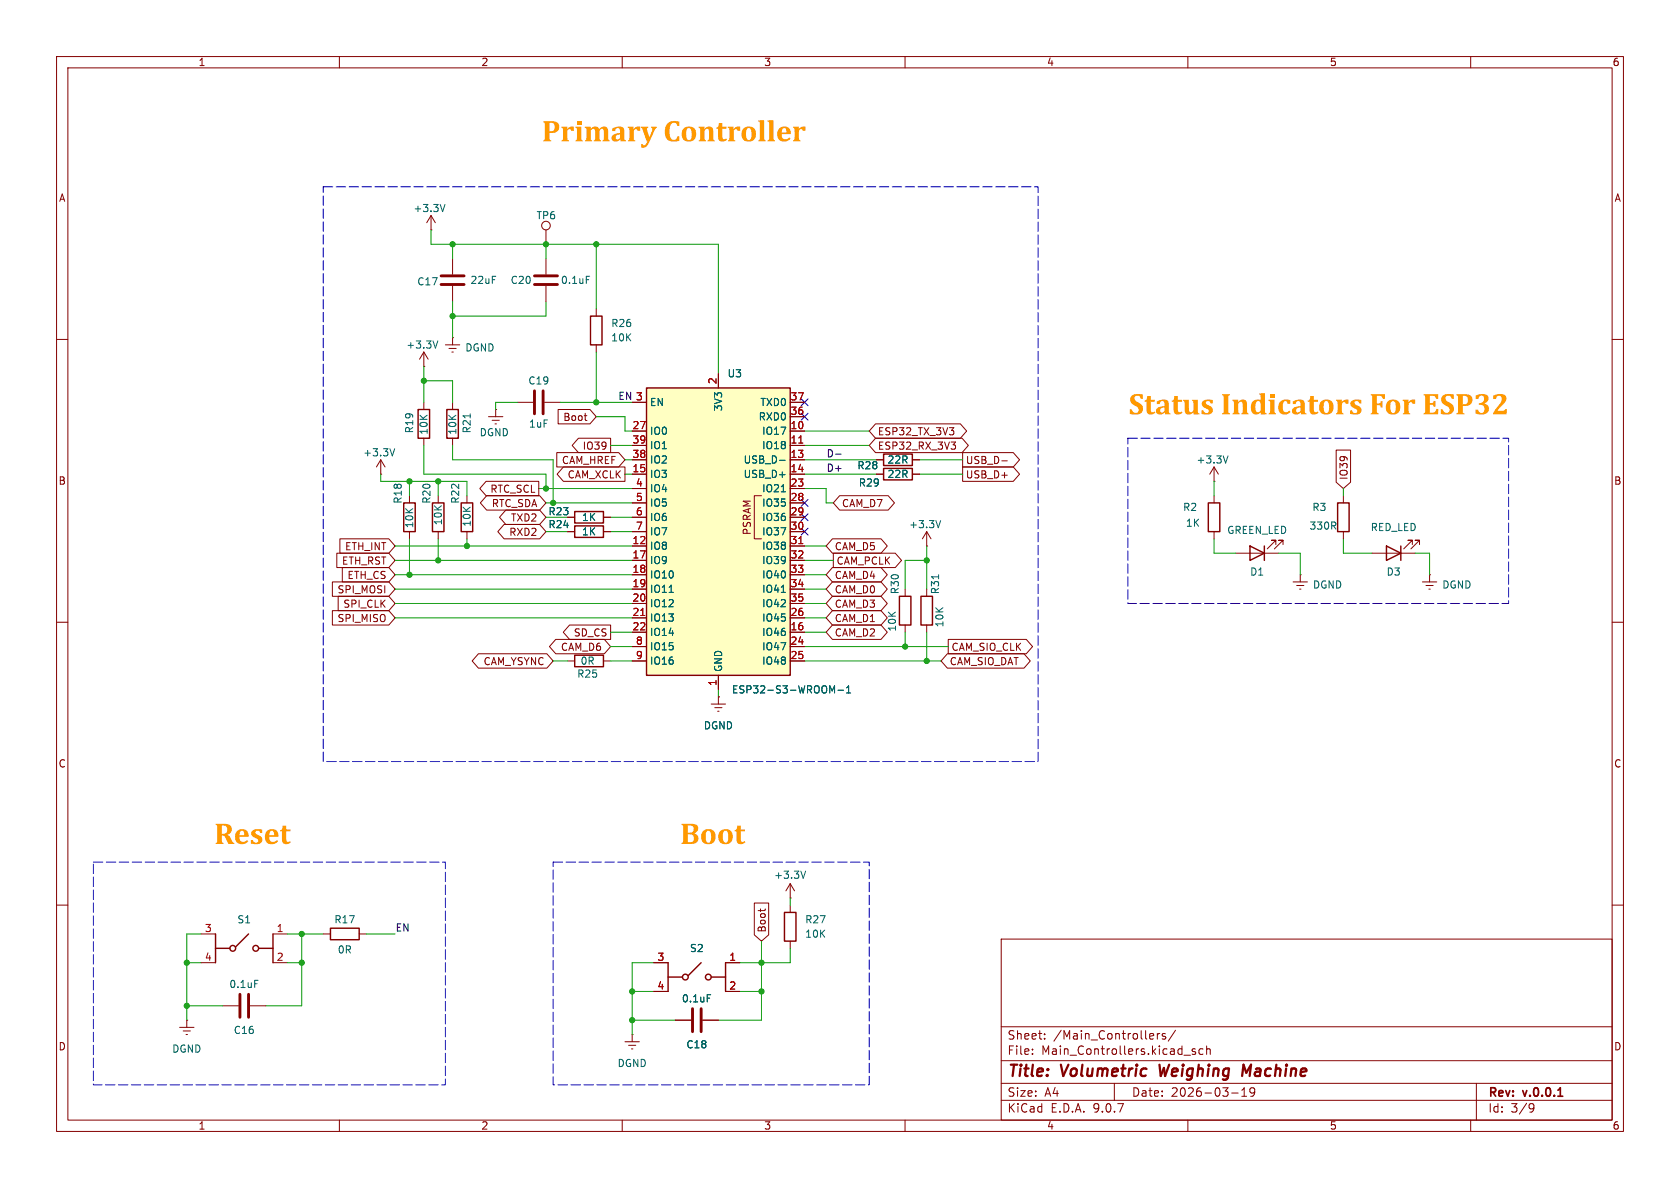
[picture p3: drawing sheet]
<svg xmlns="http://www.w3.org/2000/svg" width="297mm" height="210mm" viewBox="0 0 297 210" stroke-linecap="round" stroke-linejoin="round" font-family="sans-serif">
<g fill="none" stroke="#840000" stroke-width=".18">
<path d="M10 10h277v190h-277zM12 12h273v186h-273zM60 10v2M110 10v2M160 10v2M210 10v2M260 10v2M10 60h2M74.9 64.8h.1M74.9 62.2l-.7 1.3M74.9 62.2l.8 1.3M74.9 62.2v2.6"/>
<path d="M80 71.1v1.3M80 77.5v1.2M86.4 73.7h2.5M87 74.3h1.3M87.5 74.9h.3M87.6 72.4h.1M87.6 72.4v1.3M285 60h2M77.5 87.6v1.3M77.5 94v1.3M82.5 87.6v1.3M82.5 94v1.3"/>
<path d="M100.3 94h1.3M100.3 91.4h1.3M106.7 94h1.2M106.7 91.4h1.2M154.9 83.8h1.3M154.9 81.3h1.3M161.3 83.8h1.3M161.3 81.3h1.3M163.8 96.5h.1M163.8 94l-.7 1.3M163.8 94l.8 1.3M163.8 94v2.5"/>
<path d="M214.6 85.1h.1M214.6 82.6v2.5M214.6 87.6v1.3M214.6 94v1.3M214.6 82.6l-.7 1.2M214.6 82.6l.8 1.2M218.4 97.8h7.7M225.6 96.3v-.8h-.8h.8l-1.6 1.5M226.8 96.3v-.8h-.7h.7l-1.5 1.5M237.5 87.6v1.3M237.5 94v1.3M242.6 97.8h7.6"/>
<path d="M249.7 96.3v-.8h-.8h.8l-1.5 1.5M251 96.3v-.8h-.8h.8l-1.6 1.5M10 110h2M100.3 116.8h1.3M106.7 116.8h1.2M160 104.1v1.3M160 110.5v1.3M163.8 104.1v1.3M163.8 110.5v1.3M228.6 102.9h2.5M229.2 103.5h1.3M229.7 104.1h.3"/>
<path d="M229.9 101.6h.1M229.9 101.6v1.3M251.5 102.9h2.5M252.1 103.5h1.3M252.6 104.1h.3M252.7 101.6h.1M252.7 101.6v1.3M285 110h2M125.7 124.5h2.6M126.4 125.1h1.2M126.9 125.7h.2M127 123.2h.1"/>
<path d="M127 123.2v1.3M139.7 158.8h.1M139.7 156.2l-.8 1.3M139.7 156.2l.8 1.3M139.7 156.2v2.6M10 160h2M35.6 165.1h2.5M35.6 170.2h2.5M39.4 177.8h2.8M44.2 177.8h2.8M48.3 165.1h2.5M48.3 170.2h2.5"/>
<path d="M57.1 165.1h1.3M63.5 165.1h1.3M115.6 170.2h2.5M115.6 175.3h2.5M128.3 170.2h2.5M128.3 175.3h2.5M139.7 160v1.3M139.7 166.4v1.2M177 166h108v32h-108zM285 160h2M31.7 181.6h2.6M32.4 182.2h1.3"/>
<path d="M32.9 182.9h.2M33 180.3h.1M33 180.3v1.3M60 198v2M110 198v2M110.5 184.2h2.5M111.1 184.8h1.3M111.6 185.4h.3M111.8 182.9h.1M111.8 182.9v1.3M119.4 180.3h2.8M124.2 180.3h2.8"/>
<path d="M160 198v2M177 194.5h108M177 191.5h108M177 187.5h108M177 181.5h108M182.5 186.3v.1M182.5 185.5v.1M184.7 183.6v.1M184.7 182.8v.1M197 191.5v3M203.9 182.8l.1 .3-.8 .1M204.6 182.7v1"/>
<path d="M205 182.7l-.3 .1-.1 .2M206 182.8l-.3-.1-.2 .2v.2l.5 .2v.3h-.5M207.8 182.1l-1.3 2M209.3 186.5h1.2M210 198v2M211.3 185.5l-.3-.1-.3 .2 .1 .2 .5 .2v.3h-.6M212.7 185.5l-.5-.1-.2 .3v.4l.1 .2h.6M213.3 185.5l.2-.1 .4 .1 .1 .9M213.3 184.9v1.5M217.7 193.2h1.2M219.5 193.8h.9M219.5 192.7l.5-.4v1.5"/>
<path d="M221.8 192.9l-.3 .3h-.3l-.2-.3 .1-.5 .4-.1 .2 .1a.99 .99 0 0 1-.3 1.4h-.3M260 198v2M261 191.5v6.5M270.6 195.1l.5 .1a.99 .99 0 0 1-.4 1.4h-.2M271.2 195.7l-.3 .3h-.3"/>
</g>
<path d="M275.4 193.8h.9" fill="none" stroke="#840000" stroke-width=".3"/>
<path d="M205 188.2l.2 2 .6-1.4M221.2 188.2l-.9 1.4-.5-1.4-.2 2" fill="none" stroke="#840000" stroke-width=".4"/>
<path d="M77.4 60.3l-.4 1.2M83.1 73.1v.8M166.3 92l-.4 1.3M217.1 80.6l-.4 1.3M165.9 101.6v.7M142.4 154l-.4 1.3M45 173.3h.6M125 175.8h.6" fill="none" stroke="#006464" stroke-width=".18"/>
<g fill="none" stroke="#840000" stroke-width=".25">
<path d="M79 72.4h2v5.1h-2zM76.5 88.9h2v5.1h-2zM81.5 88.9h2.1v5.1h-2.1zM101.6 93h5.1v2h-5.1zM101.6 90.4h5.1v2.1h-5.1zM156.2 82.8h5.1v2h-5.1zM156.2 80.3h5.1v2h-5.1zM213.6 88.9h2v5.1h-2zM221 96.5l2.5 1.3-2.5 1.3zM223.5 96.5v2.6M236.5 88.9h2v5.1h-2zM245.1 96.5l2.5 1.3-2.5 1.3z"/>
<path d="M247.6 96.5v2.6M101.6 115.8h5.1v2.1h-5.1zM159 105.4h2v5.1h-2zM162.8 105.4h2v5.1h-2zM38.1 167.6h2.5M38.1 165.1v5.1M43.9 165.1l-2.2 2.3M45.7 167.6h2.6M48.3 165.1v5.1M58.4 164.1h5.1v2h-5.1zM118.1 172.7h2.5M118.1 170.2v5.1"/>
<path d="M124 170.2l-2.3 2.3M125.7 172.7h2.6M128.3 170.2v5.1M138.7 161.3h2v5.1h-2z"/>
<circle cx="41.1" cy="167.6" r=".51"/>
<circle cx="45.2" cy="167.6" r=".51"/>
<circle cx="121.2" cy="172.7" r=".51"/>
<circle cx="125.2" cy="172.7" r=".51"/>
</g>
<path d="M42.4 175.8v4M43.9 175.8v4M122.4 178.3v4.1M124 178.3v4.1" fill="none" stroke="#840000" stroke-width=".51"/>
<path d="M114.3 68.6h25.4v50.8h-25.4z" fill="#ffffc2"/>
<path d="M104.4 55.9h2v5.1h-2zM73.9 72.4h2v5.1h-2zM114.3 68.6h25.4v50.8h-25.4zM71.4 88.9h2v5.1h-2z" fill="none" stroke="#840000" stroke-width=".25"/>
<g fill="none" stroke="#840000" stroke-width=".18">
<path d="M76.2 38.1l-.8 1.3M76.2 38.1l.8 1.3M76.2 38.1v2.5M76.2 40.6h.1M80 59.7h.1M80 45.7v2.8M80 50.5v2.8M80 59.7v1.3M96.5 40.6v2.6M96.5 45.7v2.8M96.5 50.5v2.8M105.4 54.6v1.3"/>
<path d="M74.9 71.1v1.3M74.9 77.5v1.2M78.7 61h2.6M79.4 61.6h1.2M79.9 62.2h.2M91.4 71.1h2.8M96.3 71.1h2.8M98.7 72.4h5.6l1.1 1.3-1.1 1.2h-5.6zM102.3 77.5h5.6v2.5h-5.6l-1.1-1.3zM103.3 73.5h.5M103.6 74.3h.2M105.4 61v1.2"/>
<path d="M111.8 71.1h2.5M111.8 76.2h2.5M111.8 78.7h2.5M127 66v2.6M139.7 71.1h2.5M139.7 76.2h2.5M139.7 78.7h2.5M139.7 73.7h2.5M154.8 77.5h15.3l1.1 1.2-1.1 1.3h-15.3l-1.1-1.3zM154.8 74.9h15l1.1 1.3-1.1 1.3h-15l-1.1-1.3zM167.8 75.6h.8l-.4 .5M168.1 78.1h.8l-.4 .5"/>
<path d="M168.5 76.1l.1 .2-.1 .5M168.7 78.6l.2 .3v.3l-.2 .2M236.2 79.6h2.6v5.6l-1.3 1.2-1.3-1.2zM59.5 97.8h9.2l1.1 1.3-1.1 1.2h-9.2zM60.1 95.2h8.6l1.1 1.3-1.1 1.3h-8.6zM67.3 83.8h.1M67.3 81.3l-.8 1.3M67.3 81.3l.8 1.3M67.3 81.3v2.5M72.4 87.6v1.3M72.4 94v1.3M85.9 85.1h9.3v2.5h-9.3l-1.1-1.2z"/>
<path d="M86 87.6h9.4l1.1 1.3-1.1 1.3h-9.4l-1.1-1.3zM89.1 92.7h6.3l1.1 1.3-1.1 1.3h-6.3l-1.1-1.3zM89.4 90.2h6l1.1 1.2-1.1 1.3h-6l-1.1-1.3zM98.4 80h11l1.1 1.3-1.1 1.3h-11zM99.6 82.5h10.9v2.6h-10.9l-1.1-1.3zM100.3 91.4h1.3M100.3 94h1.3M106.7 91.4h1.2M106.7 94h1.2M111.8 81.3h2.5M111.8 83.8h2.5M111.8 86.4h2.5"/>
<path d="M111.8 88.9h2.5M111.8 91.4h2.5M111.8 94h2.5M111.8 96.5h2.5M111.8 99.1h2.5M134.6 87.6h-1.3v7.7h1.3M139.7 81.3h2.5M139.7 83.8h2.5M139.7 86.4h2.5M139.7 88.9h2.5M139.7 91.4h2.5M139.7 94h2.5"/>
<path d="M139.7 96.5h2.5M139.7 99.1h2.5M147.2 95.2h8.6l1.1 1.3-1.1 1.3h-8.6l-1.2-1.3zM147.3 97.8h11l1.1 1.3-1.1 1.2h-11zM148.4 87.6h8.6l1.1 1.3-1.1 1.3h-8.6l-1.1-1.3zM154.9 81.3h1.3M154.9 83.8h1.3M161.3 81.3h1.3M161.3 83.8h1.3M170.2 82.5h8.9l1.1 1.3-1.1 1.3h-8.9zM170.2 80h8.9l1.1 1.3-1.1 1.3h-8.9zM177.1 81.5h1"/>
<path d="M58.8 107.9h9.9l1.1 1.3-1.1 1.3h-9.9zM58.8 102.9h9.9l1.1 1.2-1.1 1.3h-9.9zM59.8 105.4h8.9l1.1 1.3-1.1 1.3h-8.9zM60.5 100.3h8.2l1.1 1.3-1.1 1.3h-8.2zM84.6 115.6h12.1l1.1 1.2-1.1 1.3h-12.1l-1.1-1.3zM98.2 113h8.6l1.1 1.3-1.1 1.3h-8.6l-1.1-1.3zM100.7 110.5h7.2v2.5h-7.2l-1.1-1.2zM111.8 101.6h2.5M111.8 104.1h2.5M111.8 106.7h2.5M111.8 109.2h2.5M111.8 111.8h2.5"/>
<path d="M111.8 114.3h2.5M111.8 116.8h2.5M127 119.4v2.5M139.7 101.6h2.5M139.7 104.1h2.5M139.7 106.7h2.5M139.7 109.2h2.5M139.7 111.8h2.5M139.7 114.3h2.5M139.7 116.8h2.5M147.2 100.3h8.6l1.1 1.3-1.1 1.3h-8.6l-1.2-1.3zM147.2 102.9h8.6l1.1 1.2-1.1 1.3h-8.6l-1.2-1.3z"/>
<path d="M147.2 107.9h8.6l1.1 1.3-1.1 1.3h-8.6l-1.2-1.3zM147.2 110.5h8.6l1.1 1.3-1.1 1.2h-8.6l-1.2-1.2zM147.2 105.4h8.6l1.1 1.3-1.1 1.3h-8.6l-1.2-1.3zM167.5 115.6h13.5l1.1 1.2-1.1 1.3h-13.5l-1.1-1.3zM167.6 113h13.8l1.1 1.3-1.1 1.3h-13.8zM127 123.2h.1M133.3 159.6h2.6v5.7l-1.3 1.1-1.3-1.1zM115.6 170.2h2.5M115.6 175.3h2.5M128.3 170.2h2.5M128.3 175.3h2.5M134.4 160.7v.5"/>
<path d="M135.3 160.7v.1M119.4 180.3h2.8M124.2 180.3h2.8"/>
<circle cx="96.5" cy="39.9" r=".76"/>
</g>
<path d="M78.7 36.1l-.5 1.3M103.6 48.8h.7M69.8 79.3l-.4 1.3M137.8 81.4h1M138.1 86.9h.7M118.3 104.7h.7M138.1 104.7h.7M147.1 122.1l.4-.9v1.3M148.1 122h1M149.7 122.5h.7M149.7 121.6l.3-.4v1.3M125 175.8h.6" fill="none" stroke="#006464" stroke-width=".18"/>
<path d="M141.2 78.3h.7M141.2 96.1h.7M113.3 108.8h.7" fill="none" stroke="#a90000" stroke-width=".18"/>
<path d="M78 48.8h4M78 50.3h4M94.5 48.8h4.1M94.5 50.3h4.1M94.5 69.1v4.1M96 69.1v4.1" fill="none" stroke="#840000" stroke-width=".51"/>
<path d="M147.7 80.3h1" fill="none" stroke="#0f0f0f" stroke-width=".18"/>
<g fill="none" stroke="#009600" stroke-width=".18">
<path d="M76.2 40.6v2.6h50.8v22.8M80 43.2v2.5M80 53.3v6.4M96.5 53.3v2.6h-16.5M96.5 43.2v2.5M105.4 43.2v11.4M74.9 67.3h5.1v3.8M74.9 64.8v6.3M74.9 78.7v5.1h21.6v2.6M80 78.7v2.6h17.8v7.6M91.4 71.1h-3.8v1.3M99.1 71.1h12.7"/>
<path d="M105.4 73.7h5.1v2.5h1.3M105.4 62.2v8.9M107.9 78.7h3.9M142.2 78.7h11.5M142.2 76.2h11.5M67.3 83.8v1.3h15.2v2.5M69.8 96.5h42M69.8 99.1h42M72.4 85.1v2.5M72.4 95.3v6.3M77.5 85.1v2.5M77.5 95.3v3.8"/>
<path d="M82.5 95.3v1.2M95.2 86.4h16.6M96.5 91.4h3.8M96.5 88.9h15.3M96.5 94h3.8M107.9 91.4h3.9M107.9 94h3.9M110.5 81.3h1.3M110.5 83.8h1.3M142.2 81.3h12.7M142.2 86.4h3.8v2.5h1.3M142.2 83.8h12.7"/>
<path d="M142.2 96.5h3.8M142.2 99.1h5.1M162.6 81.3h7.6M162.6 83.8h7.6M163.8 99.1h-3.8v5M163.8 96.5v7.6M214.6 85.1v2.5M214.6 95.3v2.5h3.8M226.1 97.8h3.8v3.8M237.5 95.3v2.5h5.1M237.5 86.4v1.2M250.2 97.8h2.5v3.8"/>
<path d="M69.8 104.1h42M69.8 109.2h42M69.8 106.7h42M69.8 101.6h42M97.8 116.8h2.5M107.9 116.8h3.9M107.9 111.8h3.9M107.9 114.3h3.9M142.2 116.8h24.2M142.2 104.1h3.8M142.2 111.8h3.8M142.2 109.2h3.8"/>
<path d="M142.2 106.7h3.8M142.2 101.6h3.8M142.2 114.3h25.4M160 111.8v2.5M163.8 111.8v5M127 121.9v1.3M139.7 158.8v1.2M33 177.8h6.4M33 170.2h2.6M35.6 165.1h-2.6v15.2M50.8 165.1h6.3M50.8 170.2h2.5"/>
<path d="M53.3 165.1v12.7h-6.3M64.8 165.1h5M111.8 175.3h3.8M115.6 170.2h-3.8v12.7M130.8 175.3h3.8M134.6 166.4v13.9h-7.6M139.7 167.6v2.6h-8.9M111.8 180.3h7.6"/>
</g>
<path d="M141.6 73.1l1.2 1.2M141.6 70.5l1.2 1.2M142.8 73.1l-1.2 1.2M142.8 70.5l-1.2 1.2M141.6 93.4l1.2 1.2M141.6 88.3l1.2 1.2M141.6 90.8l1.2 1.2M142.8 93.4l-1.2 1.2M142.8 88.3l-1.2 1.2M142.8 90.8l-1.2 1.2" fill="none" stroke="#000084" stroke-width=".18"/>
<path d="M57.1 33h126.4v101.6h-126.4zM199.4 77.5h67.3v29.2h-67.3zM16.5 152.4h62.2v39.4h-62.2zM97.8 152.4h55.9v39.4h-55.9z" fill="none" stroke="#0000c2" stroke-width=".18" stroke-dasharray="1.7 .6"/>
<g fill="#009600" stroke="#009600" stroke-width=".18">
<circle cx="134.6" cy="170.2" r=".46"/>
<circle cx="111.8" cy="180.3" r=".46"/>
<circle cx="111.8" cy="175.3" r=".46"/>
<circle cx="134.6" cy="175.3" r=".46"/>
<circle cx="80" cy="55.9" r=".46"/>
<circle cx="80" cy="43.2" r=".46"/>
<circle cx="82.5" cy="96.5" r=".46"/>
<circle cx="72.4" cy="101.6" r=".46"/>
<circle cx="72.4" cy="85.1" r=".46"/>
<circle cx="77.5" cy="99.1" r=".46"/>
<circle cx="77.5" cy="85.1" r=".46"/>
<circle cx="74.9" cy="67.3" r=".46"/>
<circle cx="105.4" cy="43.2" r=".46"/>
<circle cx="96.5" cy="43.2" r=".46"/>
<circle cx="53.3" cy="170.2" r=".46"/>
<circle cx="53.3" cy="165.1" r=".46"/>
<circle cx="33" cy="170.2" r=".46"/>
<circle cx="33" cy="177.8" r=".46"/>
<circle cx="105.4" cy="71.1" r=".46"/>
<circle cx="96.5" cy="86.4" r=".46"/>
<circle cx="163.8" cy="116.8" r=".46"/>
<circle cx="160" cy="114.3" r=".46"/>
<circle cx="163.8" cy="99.1" r=".46"/>
<circle cx="97.8" cy="88.9" r=".46"/>
</g>
<g font-size="5.3" fill="#f90">
<text x="95.8" y="26.5">Primary Controller</text>
<text x="199.5" y="74.8">StatusIndicators ForESP32</text>
<text x="37.9" y="150.7">Reset</text>
<text x="120.2" y="150.7">Boot</text>
</g>
<g font-size="2.8" fill="#840000">
<text x="178" y="190.9">Title:</text>
<text x="187.7" y="190.9">Volumetric</text>
<text x="205.8" y="190.9">Weighing</text>
<text x="221.3" y="190.9">Machine</text>
</g>
<g font-size="2.1" fill="#840000">
<text x="178" y="184">Sheet:</text>
<text x="186.2" y="184">/Main_Controllers/</text>
<text x="178" y="186.7">File:</text>
<text x="184.1" y="186.7">Main_Controllers.kicad_sch</text>
<text x="178" y="196.9">KiCad</text>
<text x="178" y="194.1">Size:</text>
<text x="184.7" y="194.1">A4</text>
<text x="185.7" y="196.9">E.D.A.</text>
<text x="193.3" y="196.9">9.0.7</text>
<text x="200" y="194.1">Date:</text>
<text x="207" y="194.1">2026-03-19</text>
<text x="263" y="194.3">Rev:</text>
<text x="263" y="196.9">Id:</text>
<text x="267.1" y="196.9">3/9</text>
<text x="269.4" y="194.3">v.0.0.1</text>
</g>
<g font-size="1.8" fill="#840000">
<text x="35" y="11.9">1</text>
<text x="85" y="11.9">2</text>
<text x="135" y="11.9">3</text>
<text x="185" y="11.9">4</text>
<text x="235" y="11.9">5</text>
<text x="285" y="11.9">6</text>
<text x="10.3" y="35.9">A</text>
<text x="285.3" y="35.9">A</text>
<text x="99.5" y="74.6">Boot</text>
<text x="155.1" y="77.2">ESP32_TX_3V3</text>
<text x="99.2" y="82.2">CAM_HREF</text>
<text x="102.9" y="79.7">IO39</text>
<text x="155.1" y="79.7">ESP32_RX_3V3</text>
<text x="170.7" y="82.2">USB_D-</text>
<text x="10.3" y="85.9">B</text>
<text x="86.6" y="87.3">RTC_SCL</text>
<text x="86.8" y="89.9">RTC_SDA</text>
<text x="100.2" y="84.8">CAM_XCLK</text>
<text x="148.7" y="89.9">CAM_D7</text>
<text x="170.7" y="84.8">USB_D+</text>
<text x="238.4" y="84.9" transform="rotate(-90 238.4 84.9)">IO39</text>
<text x="285.3" y="85.9">B</text>
<text x="89.9" y="94.9">RXD2</text>
<text x="90.2" y="92.4">TXD2</text>
<text x="132.9" y="94.7" transform="rotate(-90 132.9 94.7)">PSRAM</text>
<text x="60.4" y="100">ETH_RST</text>
<text x="60.9" y="97.5">ETH_INT</text>
<text x="147.5" y="97.5">CAM_D5</text>
<text x="147.8" y="100">CAM_PCLK</text>
<text x="59.6" y="105.1">SPI_MOSI</text>
<text x="60.6" y="107.6">SPI_CLK</text>
<text x="61.3" y="102.6">ETH_CS</text>
<text x="147.5" y="102.6">CAM_D4</text>
<text x="147.5" y="105.1">CAM_D0</text>
<text x="147.5" y="107.6">CAM_D3</text>
<text x="59.6" y="110.2">SPI_MISO</text>
<text x="101.3" y="112.7">SD_CS</text>
<text x="147.5" y="110.2">CAM_D1</text>
<text x="147.5" y="112.7">CAM_D2</text>
<text x="85.4" y="117.8">CAM_YSYNC</text>
<text x="99.1" y="115.3">CAM_D6</text>
<text x="167.8" y="117.8">CAM_SIO_DAT</text>
<text x="168.1" y="115.3">CAM_SIO_CLK</text>
<text x="10.3" y="135.9">C</text>
<text x="285.3" y="135.9">C</text>
<text x="135.6" y="164.9" transform="rotate(-90 135.6 164.9)">Boot</text>
<text x="10.3" y="185.9">D</text>
<text x="285.3" y="185.9">D</text>
<text x="35" y="199.9">1</text>
<text x="85" y="199.9">2</text>
<text x="135" y="199.9">3</text>
<text x="185" y="199.9">4</text>
<text x="235" y="199.9">5</text>
<text x="285" y="199.9">6</text>
</g>
<g font-size="1.8" fill="#006464">
<text x="73" y="37.7">+3.3V</text>
<text x="94.8" y="39">TP6</text>
<text x="73.7" y="50.6">C17</text>
<text x="83.1" y="50.4">22uF</text>
<text x="90.2" y="50.4">C20</text>
<text x="99.1" y="50.4">0.1uF</text>
<text x="108" y="58">R26</text>
<text x="71.7" y="61.8">+3.3V</text>
<text x="82.2" y="62.3">DGND</text>
<text x="108" y="60.6">10K</text>
<text x="93.3" y="68.2">C19</text>
<text x="114.8" y="72">EN</text>
<text x="128.5" y="66.9">U3</text>
<text x="134.3" y="72">TXD0</text>
<text x="73.3" y="76.7" transform="rotate(-90 73.3 76.7)">R19</text>
<text x="75.8" y="77" transform="rotate(-90 75.8 77)">10K</text>
<text x="80.9" y="77" transform="rotate(-90 80.9 77)">10K</text>
<text x="83.4" y="76.7" transform="rotate(-90 83.4 76.7)">R21</text>
<text x="84.7" y="77.3">DGND</text>
<text x="93.4" y="75.8">1uF</text>
<text x="114.8" y="77.1">IO0</text>
<text x="127.9" y="72.8" transform="rotate(-90 127.9 72.8)">3V3</text>
<text x="134" y="74.5">RXD0</text>
<text x="134.6" y="77.1">IO17</text>
<text x="64.1" y="80.9">+3.3V</text>
<text x="114.8" y="79.6">IO1</text>
<text x="114.8" y="82.1">IO2</text>
<text x="131.4" y="82.1">USB_D-</text>
<text x="134.6" y="79.6">IO18</text>
<text x="151.5" y="83.2">R28</text>
<text x="156.8" y="82.1">22R</text>
<text x="211.4" y="82.1">+3.3V</text>
<text x="71.2" y="89.1" transform="rotate(-90 71.2 89.1)">R18</text>
<text x="76.3" y="89.1" transform="rotate(-90 76.3 89.1)">R20</text>
<text x="81.4" y="89.1" transform="rotate(-90 81.4 89.1)">R22</text>
<text x="114.8" y="84.7">IO3</text>
<text x="114.8" y="87.2">IO4</text>
<text x="114.8" y="89.8">IO5</text>
<text x="131.4" y="84.7">USB_D+</text>
<text x="134.6" y="87.2">IO21</text>
<text x="134.6" y="89.8">IO35</text>
<text x="151.7" y="86.2">R29</text>
<text x="156.8" y="84.7">22R</text>
<text x="73.3" y="93.5" transform="rotate(-90 73.3 93.5)">10K</text>
<text x="78.3" y="93" transform="rotate(-90 78.3 93)">10K</text>
<text x="83.4" y="93.2" transform="rotate(-90 83.4 93.2)">10K</text>
<text x="96.9" y="93.6">R24</text>
<text x="96.9" y="91.3">R23</text>
<text x="102.8" y="94.8">1K</text>
<text x="102.8" y="92.3">1K</text>
<text x="114.8" y="92.3">IO6</text>
<text x="114.8" y="94.8">IO7</text>
<text x="134.6" y="92.3">IO36</text>
<text x="134.6" y="94.8">IO37</text>
<text x="160.6" y="93.6">+3.3V</text>
<text x="209.1" y="90.5">R2</text>
<text x="209.6" y="93.3">1K</text>
<text x="216.9" y="94.6">GREEN_LED</text>
<text x="231.4" y="93.8">330R</text>
<text x="231.9" y="90.5">R3</text>
<text x="242.2" y="94.1">RED_LED</text>
<text x="114.8" y="97.4">IO8</text>
<text x="114.8" y="99.9">IO9</text>
<text x="134.6" y="97.4">IO38</text>
<text x="134.6" y="99.9">IO39</text>
<text x="220.9" y="102">D1</text>
<text x="245" y="102">D3</text>
<text x="114.8" y="102.5">IO10</text>
<text x="114.8" y="105">IO11</text>
<text x="114.8" y="107.5">IO12</text>
<text x="134.6" y="102.5">IO40</text>
<text x="134.6" y="105">IO41</text>
<text x="134.6" y="107.5">IO42</text>
<text x="159.1" y="105.1" transform="rotate(-90 159.1 105.1)">R30</text>
<text x="166.2" y="105.1" transform="rotate(-90 166.2 105.1)">R31</text>
<text x="232" y="104.2">DGND</text>
<text x="254.9" y="104.2">DGND</text>
<text x="114.8" y="110.1">IO13</text>
<text x="114.8" y="112.6">IO14</text>
<text x="134.6" y="110.1">IO45</text>
<text x="134.6" y="112.6">IO46</text>
<text x="158.6" y="111.8" transform="rotate(-90 158.6 111.8)">10K</text>
<text x="167" y="111" transform="rotate(-90 167 111)">10K</text>
<text x="101.9" y="120">R25</text>
<text x="102.5" y="117.7">0R</text>
<text x="114.8" y="115.2">IO15</text>
<text x="114.8" y="117.7">IO16</text>
<text x="127.9" y="118.9" transform="rotate(-90 127.9 118.9)">GND</text>
<text x="134.6" y="115.2">IO47</text>
<text x="134.6" y="117.7">IO48</text>
<text x="129.3" y="122.8">ESP32-S3-WROOM-1</text>
<text x="124.3" y="129.1">DGND</text>
<text x="136.8" y="155.5">+3.3V</text>
<text x="41.9" y="163.4">S1</text>
<text x="59" y="163.4">R17</text>
<text x="142.2" y="163.4">R27</text>
<text x="142.2" y="166">10K</text>
<text x="59.6" y="168.8">0R</text>
<text x="121.9" y="168.5">S2</text>
<text x="40.4" y="174.9">0.1uF</text>
<text x="120.5" y="177.4">0.1uF</text>
<text x="41.2" y="183">C16</text>
<text x="121.2" y="185.5">C18</text>
<text x="30.3" y="186.3">DGND</text>
<text x="109.1" y="188.8">DGND</text>
</g>
<g font-size="1.8" fill="#0f0f0f">
<text x="109.2" y="70.8">EN 3</text>
<text x="146" y="80.9">D-</text>
<text x="146" y="83.5">D+</text>
<text x="69.8" y="164.8">EN</text>
</g>
<g font-size="1.8" fill="#a90000">
<text x="112.3" y="70.9">3</text>
<text x="126.7" y="68" transform="rotate(-90 126.7 68)">2</text>
<text x="139.7" y="70.9">37</text>
<text x="111.7" y="75.9">27</text>
<text x="139.7" y="73.4">36</text>
<text x="139.7" y="75.9">10</text>
<text x="111.7" y="78.5">39</text>
<text x="111.7" y="81">38</text>
<text x="111.7" y="83.6">15</text>
<text x="139.7" y="78.5">11</text>
<text x="139.7" y="81">13</text>
<text x="139.7" y="83.6">14</text>
<text x="112.3" y="86.1">4</text>
<text x="112.3" y="88.6">5</text>
<text x="139.7" y="86.1">23</text>
<text x="139.7" y="88.6">28</text>
<text x="112.3" y="91.2">6</text>
<text x="112.3" y="93.7">7</text>
<text x="139.7" y="91.2">29</text>
<text x="139.7" y="93.7">30</text>
<text x="111.7" y="96.3">12</text>
<text x="111.7" y="98.8">17</text>
<text x="111.7" y="101.3">18</text>
<text x="139.7" y="96.3">31</text>
<text x="139.7" y="98.8">32</text>
<text x="139.7" y="101.3">33</text>
<text x="111.7" y="103.9">19</text>
<text x="111.7" y="106.4">20</text>
<text x="139.7" y="103.9">34</text>
<text x="139.7" y="106.4">35</text>
<text x="111.7" y="109">21</text>
<text x="111.7" y="111.5">22</text>
<text x="139.7" y="109">26</text>
<text x="139.7" y="111.5">16</text>
<text x="112.3" y="114">8</text>
<text x="112.3" y="116.6">9</text>
<text x="139.7" y="114">24</text>
<text x="139.7" y="116.6">25</text>
<text x="126.7" y="121.4" transform="rotate(-90 126.7 121.4)">1</text>
<text x="36.1" y="164.8">3</text>
<text x="48.8" y="164.8">1</text>
<text x="36.1" y="169.9">4</text>
<text x="48.8" y="169.9">2</text>
<text x="116.1" y="169.9">3</text>
<text x="128.8" y="169.9">1</text>
<text x="116.1" y="175">4</text>
<text x="128.8" y="175">2</text>
</g>
</svg>
